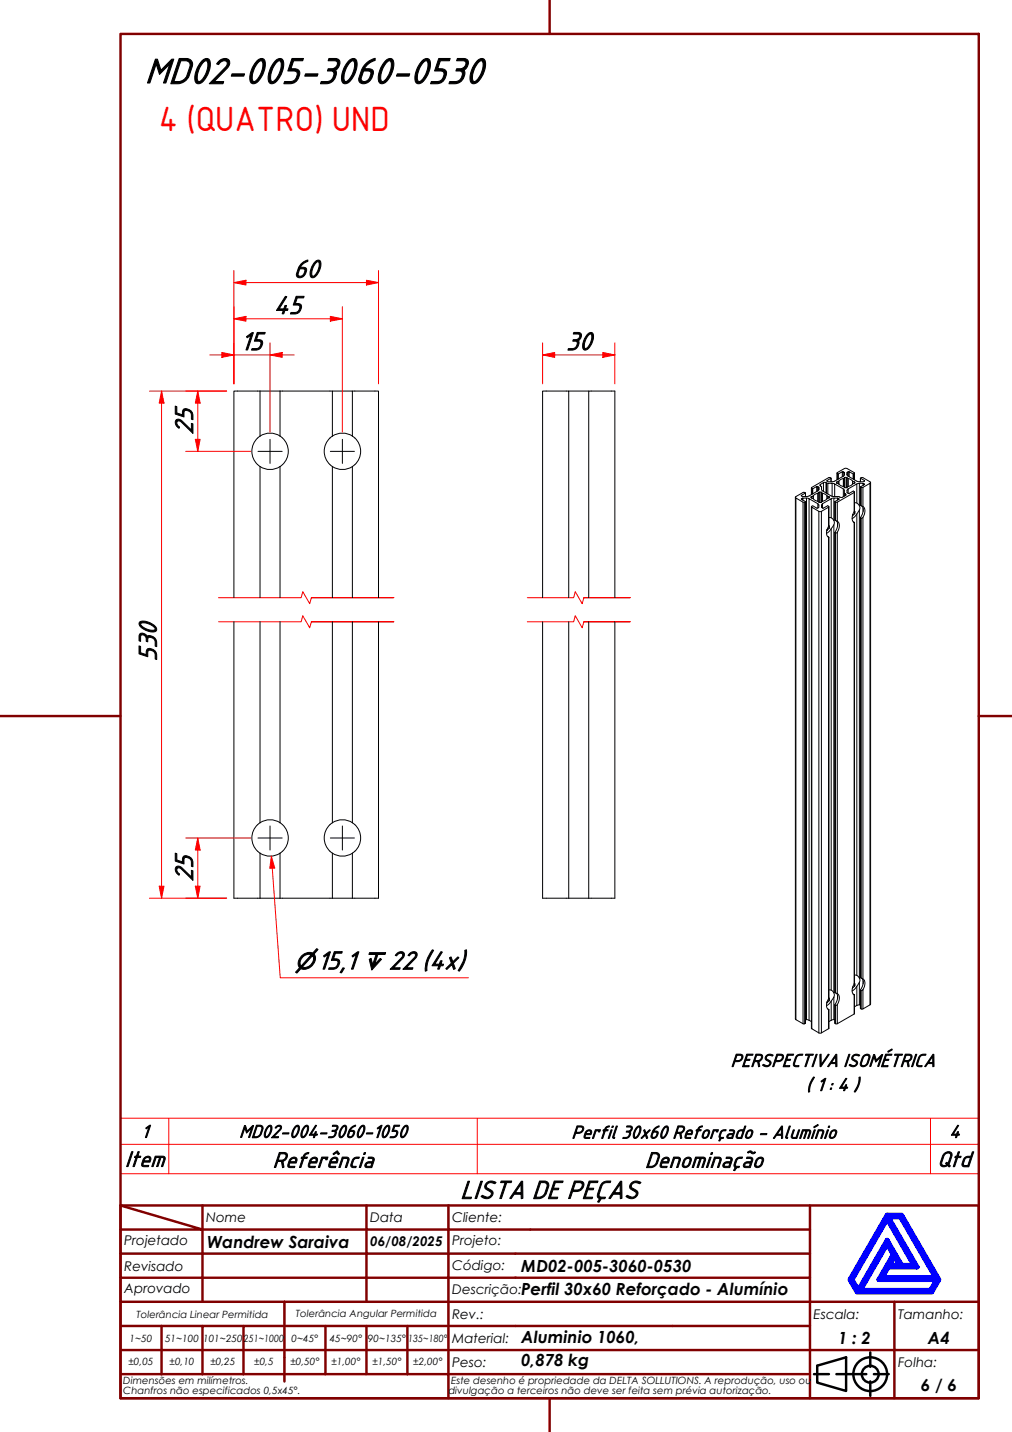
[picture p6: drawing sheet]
<svg xmlns="http://www.w3.org/2000/svg" width="210mm" height="297mm" viewBox="0 0 210 297" stroke-linecap="round" stroke-linejoin="round" font-family="sans-serif">
<!-- layer: Linha Corte (ABNT) -->
<path d="M45.3 129h17.2l.3-1.3 1.4 2.5 .4-1.2h17.1h-17.1M45.3 124h17.2l.3-1.3 1.4 2.5 .4-1.2h17.1h-17.1M109.4 129h9.6l.3-1.3 1.5 2.5 .3-1.2h9.6h-9.6M109.4 124h9.6l.3-1.3 1.5 2.5 .3-1.2h9.6h-9.6" fill="none" stroke="#f00" stroke-width=".21"/>
<!-- layer: Visible (ABNT) -->
<g fill="none" stroke="#000" stroke-width=".21">
<path d="M53.9 90.5a3.8 3.8 0 0 0 0 6.3M53.9 81.1v9.4M53.9 96.8v27.2M53.9 96.8a3.8 3.8 0 0 0 4.2 0M53.9 90.5a3.8 3.8 0 0 1 4.2 0M58.1 90.5a3.8 3.8 0 0 1 0 6.3M58.1 81.1v9.4M58.1 96.8v27.2M68.9 90.5a3.8 3.8 0 0 0 0 6.3M68.9 90.5v-9.4h4.2v9.4M68.9 81.1h-20.4v42.9M68.9 96.8v27.2"/>
<path d="M68.9 96.8a3.8 3.8 0 0 0 4.2 0M68.9 90.5a3.8 3.8 0 0 1 4.2 0M73.1 90.5a3.8 3.8 0 0 1 0 6.3M73.1 81.1h5.4v42.9M73.1 96.8v27.2M118 81.1h4.1M171.5 99.8l.9-.6v.7v-.7l-.4-.2-3.6 2.1v.2M171.5 99.7v.1M173.5 100v.2M173.6 100l-.1 .2M173.6 98.1v1.4M173.7 98.2v-.2l1.7-.9 1.8 .9v.2"/>
<path d="M173.8 99.4l.1-1.1-.2-.1v1.3M174.7 97.8h.2M174.7 98.9v-1.1l-.8 .5v1.1M174.9 99.3l-.6 .2-.4 .3 .1 .6M174.9 99.3l.1 1.6M174.9 98.8l-1.9 1.1h-1.2l-.3-.1M174.9 99.3v1.6M175 99.3l.2-.3v2.1M175.1 98.6v-.6v.6l-.2 .2M175.1 98l-.2-.2v1M175.2 99v2.2M175.2 99h.4v2.2"/>
<path d="M175.6 99l.1 2.1M175.7 99l.2 .3v1.6M175.7 98.6v-.6l.2-.2v1M175.7 98v.5l.2 .3M175.9 99.3v1.6M175.9 99.3l.6 .2 .3 .3M175.9 98.8l2 1.1h1.1l.3-.1M175.9 97.8h.2M176.1 98.9v-1.1l.9 .5v1.1M176.8 99.8l.1 .6M176.8 99.8v.6M176.9 99.8l.3 .2v.2"/>
<path d="M177 99.4v-1.1l.2-.1v1.3M177.2 98.1v1.4M177.2 100l.1 .2M177.3 100v.2M179.3 99.7v.1M179.3 99.8l-.8-.6v.7v-.7l.5-.1 1.4 .8 .2 .2-.2 .2M165 103.2v108.1l.1 .2M166.2 102.9l.9-.6v.7v-.8h-.5l-1.6 .9 .1 .2M166.2 102.8v.1M166.2 103.5v.1M166.2 103.6l.9 .4v108.2M166.5 103.3l-.3 .3"/>
<path d="M166.5 103.7v-.4h.8v108.2M166.5 103.3v.4M166.6 104.2h.3M167.3 103.3l.5 .1M168.3 103.3v-.3v.3l.4 .1M168.3 103.3v-.3l.4-.1v.5M168.3 105.1l.1 108.3M168.3 101.2v1.4M168.5 101.4l-.1-.1v1.2M168.6 101.4l-.1 1.1M168.7 103.4l.9 .6M169.4 100.9h.2"/>
<path d="M169.4 101.9v-1l-.8 .5v1M169.6 104l.3 .2M169.6 102.3l-.8 .4-.1 .2v.5M169.6 102.3l.1 1.7M169.6 101.8l-1.9 1.1-1.2 .1-.3-.1M169.6 104.5l.2 .2v.6l-.4 .1-.8-.5-.3 .2 .1 .1M169.6 105.4v-.9l-1.8-1.1v108.2M169.6 102.3v1.7M169.7 102.3l.2-.2v2.1M169.8 101.6v-.6v.6l-.2 .2M169.8 101l-.2-.1v.9M169.8 106.1h.6"/>
<path d="M169.9 102.1v2.1M169.9 102.1h.4M170.2 100.8v-.3l.6-.4v1.8M170.2 100.5l-.2 .1 .2 .2M170.2 100.8l.2 .1 .1 .8 1.9 1.2 1.6 .1 .5 .2 .9-.4M170.3 102.1v2.1M170.6 104v-1.7l-.3-.2v2.1M170.6 102.3v1.7M170.6 102.3l.6 .2 .3 .4M170.6 104l-.3 .2h-.4M170.6 104.5l-.2 .2v.6l.4 .1 .9-.5 .2 .2v.1M170.6 104.5l1.8-1.1v4"/>
<path d="M170.6 104.5v.9M170.8 100.1h.5M171.3 102.2v-2.1l.1 .1v2.1M171.4 100.2l.3 .1M171.5 102.9l.1 .5M171.5 103.4l-.9 .6M171.5 102.9v.5M171.5 109.9v.1M171.6 109.9l-.1 .2M171.6 102.9l.3 .1v.3M171.6 109.8v.1M171.7 111.3l.2 .1"/>
<path d="M171.7 102.5v-2.2h.9v2.6M171.9 109.2v-4l-1.5 .9v108.2l1.5-.9v-4M171.9 111.4v95.8M171.9 109.1h.1M171.9 105.1v3.9a1.95 1.95 0 0 0 0 2.4M171.9 107.4a1.14 1.14 0 0 1 1.1 .8 1.14 1.14 0 0 1-.4 1.3l-.6 .8-.6 .3M171.9 109.6l-.3 .3M171.9 103l.1 .3v-.3M171.9 109.1v.5M172 109.1l-.1 .5M172 103.3l-.5 .1M172 109.1v.5"/>
<path d="M172.4 109.7v95.7M172.6 100.3l.5 .1M173 103.3l-.6 .1M173 108.9v97.1M173.1 103v-2.6l1.8 1v1.6M173.2 104.1l.1 .1v3.8l-.1-.1zM173.2 110.4l.1 .2M173.2 110.5v95.4l.1 .1M173.3 108l.4 .1M173.3 104.2h.4M173.3 110.6v95.4M173.5 108.1l.2 .5v.7l-.5 1.1"/>
<path d="M173.5 100.2h.1M173.6 100.2v-.2l.3-.2v.6M173.6 100.2l.3 .2M173.7 108.1a1.71 1.71 0 0 1-.3 2.5h-.1M173.7 104.2v3.9M173.7 110.4v95.7M173.7 103.7v-.4h-.7v4.7M173.7 108.5v.7M173.7 103.3h.1M173.9 100.4h.1M174 100.4l.3 .3 .6 .2M174 103.6l-.8 .4v3.9"/>
<path d="M174 103.5v.1M174 103.6l-.2-.3v.4M174.9 101.4l.2 .3v1.2M174.9 100.9h.1M175 100.9l.2 .2M175.1 102.2l.2 .2M175.2 101.1v.1M175.2 101.2h.4M175.4 102.5l.1 .1-.1 .2M175.4 102.8l-.1-.4v.4M175.7 101.1l-.1 .1M175.9 100.9h.1"/>
<path d="M175.9 100.9l-.2 .2M175.9 101.4l-.2 .3v.5l.2 .1 1.1-.4 .2 .1v.2M175.9 101.4l1.8-1v3.9M175.9 101.4v.9M176.8 100.4l-.3 .3-.6 .2M176.9 106.7l-.1 .2M176.9 100.4h-.1M177.2 102.2v3.9M177.2 108.4v95.7M177.2 102.2l-3.5 2M177.2 106h.1M177.2 102.1v3.8a1.99 1.99 0 0 0 0 2.5l-.2-.2"/>
<path d="M177.2 104.3a1.15 1.15 0 0 1 1.1 .8 1.15 1.15 0 0 1-.4 1.3l-.6 .8-.6 .4M177.2 106.6l-.4 .4M177.2 106l.1 .1M177.2 106v.6M177.3 106.1l-.1 .5M177.3 100.2l-.4 .2M177.3 106.1v.4M177.7 106.6v95.7M178.2 100.3l-.5 .1M178.2 105.8v97.1M178.5 104.8l.1 .1M178.5 107.4v95.4l.1 .1"/>
<path d="M178.5 101v3.8M178.5 107.4l.1 .1M178.5 101l.1 .1v3.8M178.6 104.9l.4 .2M178.6 101.1h.4M178.6 107.5v95.4M178.8 105l.2 .8-.1 .8-.4 .8M179 105.1a1.67 1.67 0 0 1-.1 2.3l-.3 .1M179 105.1v-4l1.4-.8v108.1l-1.4 .9v-4M179 107.3v95.8M179 100.7v-.4h-.8v4.6M179 105.4v.7"/>
<path d="M179 100.3h.1M179.3 100.4v.1M179.3 100.5l-.2-.2v.3M179.3 100.5l-.8 .5M180.6 100.1v108.2l-.2 .1M48.5 129v57.3h30v-57.3M53.9 129v41.7M58.1 129v41.7M68.9 129v41.7M73.1 129v41.7M112.5 124v-42.9h5.5v42.9M112.5 129v57.3h15v-57.3"/>
<path d="M118 129v57.3M122.1 124v-42.9h5.4v42.9M122.1 129v57.3M53.9 170.7a3.8 3.8 0 0 0 0 6.3M53.9 177v9.3M53.9 177a3.8 3.8 0 0 0 4.2 0M53.9 170.7a3.8 3.8 0 0 1 4.2 0M58.1 170.7a3.8 3.8 0 0 1 0 6.3M58.1 177v9.3M68.9 170.7a3.8 3.8 0 0 0 0 6.3M68.9 177v9.3M68.9 177a3.8 3.8 0 0 0 4.2 0"/>
<path d="M68.9 170.7a3.8 3.8 0 0 1 4.2 0M73.1 170.7a3.8 3.8 0 0 1 0 6.3M73.1 177v9.3M165.1 211.5v-108.2l1.5 .9v108.2M165.1 211.5l1.5 .9M166.6 212.4h.3M167.1 212.2l-.2 .2M167.1 212.2v-108.1l-.2 .1v108.2M167.1 211.5h.2M167.3 211.5l.5 .1M167.8 211.6l.5 .3M168.4 213.4v-108.2l1.4 .9v108.2"/>
<path d="M168.4 213.4l1.4 .9M169.8 214.3h.6M171.5 207.8v.2M171.6 207.9l-.1 .2M171.6 207.8v.1M171.7 209.3l.2 .1M171.9 207.2a1.67 1.67 0 0 0 0 2.2M171.9 207.1h.1M171.9 209.4v4M171.9 205.3a1.07 1.07 0 0 1 1.1 1.5M171.9 207.6l-.3 .3M171.9 207.1v.5"/>
<path d="M172 207.1l-.1 .5M172 207.1v.4M172.4 207.7v3.9M172.4 211.6l-.5 .3M173 206.8v4.7h.2M173 211.5l-.6 .1M173 206.8l-1 1.4-.6 .4M173.2 208.4v3.8l.1 .2M173.3 212.4h.4M173.3 206l.4 .1M173.3 208.5v3.9M173.5 206a2.2 2.2 0 0 1-.3 2.4l.1 .1"/>
<path d="M173.7 206.1a1.68 1.68 0 0 1-.3 2.4h-.1M173.7 206.5v.6M176.9 204.7l-.1 .2M177 206.2l.2 .2M177.2 206.4v3.9l-3.5 2.1v-4M177.2 204.1a1.67 1.67 0 0 0 0 2.3M177.2 204h.1M177.2 206.4v3.9M177.2 202.3a1.05 1.05 0 0 1 1 1.5M177.2 204l.1 .1M177.2 204.6l-.4 .4M177.2 204v.6"/>
<path d="M177.3 204.1l-.1 .5M177.3 204.1v.4M177.7 204.6v4M177.7 208.6l-.5 .2M178.2 203.8v4.6h.3M178.2 208.4l-.5 .2M178.2 203.8l-.7 1.1-.8 .7M178.5 205.4v3.8l.1 .1M178.6 209.3h.4M178.6 202.9a1.14 1.14 0 0 1 .7 1.7l-.3 .7M178.6 205.5v3.8M178.8 203a2.3 2.3 0 0 1-.3 2.4l.1 .1"/>
<path d="M179 205.3l-.4 .2M179 203.4v.7"/>
</g>
<path d="M25 237.4h178v-5.4h-178v11.5M35 232v11.5M99 232v11.5M193 232v11.5M203 237.4v6.1h-178M25 243.5v6.5h178v-6.5" fill="none" stroke="#f00" stroke-width=".21"/>
<!-- layer: Borda A3/A4 (ABNT) -->
<g fill="none" stroke="#800000" stroke-width=".51">
<path d="M25 7h178v283h-178zM114 0v7M0 148.5h25M203 148.5h7M25 250l17 5h-17M25 250h178v40h-178zM42 255h34v5h17M42 255v15M42 250v5M76 250v5h17v5M93 250v5h75M168 250v20h-143"/>
<path d="M25 260h51v10M25 275h17M33.5 275v10M50.5 275h-8.5v10M59 270v16.6M67.5 275v10h-42.5M76 275v10h8.5M84.5 275v10M93 275h-42.5v10M93 260v5h-68M93 275v10h75M93 260h75"/>
<path d="M93 275h75M168 265h-75v10M185.5 270v10h17.5M203 270h-35v10h17.5v10M25 280h143v10M67.5 285h8.5M84.5 285h8.5v5M114 290v7"/>
</g>
<path d="M184 258l1.3 2.2-3 5.2h12l-1.3 2.2h-14.5zM184 252.8l5.5 9.7h-2.5l-3-5.3-6 10.4-1.3-2.2zM184 252h3l7.8 13.4-1.5 2.6h-15.5l-1.5-2.6zM184.2 252.4h2.6l7.3 12.6h-11.1l1.2-2.2h6zM185.5 260.6l1.1 1.9h-2.1z" fill="none" stroke="#00f" stroke-width=".99"/>
<!-- layer: 0 -->
<path d="M177.8 268h15.5" fill="none" stroke="#000" stroke-width=".21"/>
<g fill="none" stroke="#000" stroke-width=".51">
<path d="M168.8 285h3.1M169.5 283.3l6-1.8v7l-6-1.7zM173.5 285h6.2M180.5 280.5v3M180.5 286.5v3M181.3 285h3"/>
<circle cx="180.5" cy="285" r="3.5"/>
<circle cx="180.5" cy="285" r="1.75"/>
</g>
<!-- layer: Marca de centro (ISO) -->
<path d="M53.5 93.6h5M56 91.1v5M68.5 93.6h5M71 91.1v5M53.5 173.8h5M56 171.3v5M68.5 173.8h5M71 171.3v5" fill="none" stroke="#000" stroke-width=".21"/>
<path d="M46 73.6h2.5" fill="none" stroke="#f00" stroke-width=".21"/>
<path d="M46 73.1l2.5 .5-2.5 .5z" fill="#f00"/>
<path d="M46 73.1l2.5 .5-2.5 .5zM56 73.6h2.5" fill="none" stroke="#f00" stroke-width=".21"/>
<path d="M56 73.6l2.5-.5v1z" fill="#f00"/>
<path d="M43.5 73.6h2.5M48.5 73.6h7.5M48.5 71.1v8.5M48.5 66.1h2.5M56 73.6l2.5-.5v1zM56 71.1v18.5M58.5 73.6h2.5" fill="none" stroke="#f00" stroke-width=".21"/>
<path d="M48.5 66.1l2.5-.5v1z" fill="#f00"/>
<path d="M48.5 66.1l2.5-.5v1zM68.5 66.1h2.5" fill="none" stroke="#f00" stroke-width=".21"/>
<path d="M68.5 65.6l2.5 .5-2.5 .5z" fill="#f00"/>
<path d="M48.5 58.6h2.5M48.5 63.6v16M51 66.1h17.5M68.5 65.6l2.5 .5-2.5 .5zM71 63.6v26" fill="none" stroke="#f00" stroke-width=".21"/>
<path d="M48.5 58.6l2.5-.5v1z" fill="#f00"/>
<path d="M48.5 58.6l2.5-.5v1zM76 58.6h2.5" fill="none" stroke="#f00" stroke-width=".21"/>
<path d="M76 58.1l2.5 .5-2.5 .5z" fill="#f00"/>
<path d="M48.5 56.1v23.5M51 58.6h25M76 58.1l2.5 .5-2.5 .5zM78.5 56.1v23.5M33.5 183.8v2.5" fill="none" stroke="#f00" stroke-width=".21"/>
<path d="M33 183.8h1l-.5 2.5z" fill="#f00"/>
<path d="M33.5 81.1v2.5M33 183.8h1l-.5 2.5z" fill="none" stroke="#f00" stroke-width=".21"/>
<path d="M33.5 81.1l.5 2.5h-1z" fill="#f00"/>
<path d="M31 81.1h16M33.5 81.1l.5 2.5h-1zM33.5 83.6v100.2M41 91.1v2.5M31 186.3h16" fill="none" stroke="#f00" stroke-width=".21"/>
<path d="M40.5 91.1h1l-.5 2.5z" fill="#f00"/>
<path d="M40.5 91.1h1l-.5 2.5zM41 81.1v2.5" fill="none" stroke="#f00" stroke-width=".21"/>
<path d="M41 81.1l.5 2.5h-1z" fill="#f00"/>
<path d="M38.5 81.1h8.5M38.5 93.6h13.5M41 81.1l.5 2.5h-1zM41 83.6v7.5M41 183.8v2.5" fill="none" stroke="#f00" stroke-width=".21"/>
<path d="M40.5 183.8h1l-.5 2.5z" fill="#f00"/>
<path d="M41 173.8v2.5M40.5 183.8h1l-.5 2.5z" fill="none" stroke="#f00" stroke-width=".21"/>
<path d="M41 173.8l.5 2.5h-1z" fill="#f00"/>
<path d="M112.5 73.6h2.5M38.5 173.8h13.5M41 173.8l.5 2.5h-1zM41 176.3v7.5M38.5 186.3h8.5" fill="none" stroke="#f00" stroke-width=".21"/>
<path d="M112.5 73.6l2.5-.5v1z" fill="#f00"/>
<path d="M112.5 73.6l2.5-.5v1zM125 73.6h2.5" fill="none" stroke="#f00" stroke-width=".21"/>
<path d="M125 73.1l2.5 .5-2.5 .5z" fill="#f00"/>
<path d="M112.5 71.1v8.5M115 73.6h10M125 73.1l2.5 .5-2.5 .5zM127.5 71.1v8.5" fill="none" stroke="#f00" stroke-width=".21"/>
<path d="M56.3 177.6l.2 2.5" fill="none" stroke="#f00" stroke-width=".21"/>
<path d="M56.3 177.6l.7 2.5h-1z" fill="#f00"/>
<path d="M56.3 177.6l.7 2.5h-1zM56.5 180.1l1.6 22.7h39" fill="none" stroke="#f00" stroke-width=".21"/>
<text font-size="8.1" x="30" y="17.3">MD02-005-3060-0530</text>
<text font-size="7" fill="#f00" x="32.9" y="27.2">4 (QUATRO) UND</text>
<g font-size="5.7">
<text x="60.8" y="57.5">60</text>
<text x="56.8" y="65.1">45</text>
<text x="49.8" y="72.5">15</text>
<text x="117.4" y="72.5">30</text>
<text x="39.9" y="90.2" transform="rotate(-90 39.9 90.2)">25</text>
<text x="32.4" y="137.2" transform="rotate(-90 32.4 137.2)">530</text>
<text x="39.9" y="182.9" transform="rotate(-90 39.9 182.9)">25</text>
<text x="65.8" y="201">15,1</text>
<text x="80.7" y="201">22 (4x)</text>
<text x="95.5" y="248.6">LISTA DE PEÇAS</text>
</g>
<g font-size="4.9">
<text x="25.9" y="241.9">Item</text>
<text x="56.6" y="242.1">Referência</text>
<text x="133.8" y="242.1">Denominação</text>
<text x="194.4" y="242">Qtd</text>
</g>
<g font-size="4.8">
<text x="61.1" y="201">⌀</text>
<text x="75.2" y="201">↧</text>
</g>
<g font-size="4">
<text x="151.6" y="221.2">PERSPECTIVA ISOMÉTRICA</text>
<text x="167.2" y="226.2">( 1 : 4 )</text>
<text x="29.3" y="235.9">1</text>
<text x="49.6" y="236">MD02-004-3060-1050</text>
<text x="118.5" y="236.1">Perfil 30x60 Reforçado - Alumínio</text>
<text x="196.9" y="236">4</text>
</g>
<g font-size="3.5">
<text x="43" y="258.8">Wandrew Saraiva</text>
<text x="108.1" y="263.8">MD02-005-3060-0530</text>
<text x="108.1" y="268.6">Perfil 30x60 Reforçado - Alumínio</text>
<text x="108.1" y="278.7">Aluminio 1060,</text>
<text x="173.8" y="278.8">1 : 2</text>
<text x="192.5" y="278.8">A4</text>
<text x="108.1" y="283.4">0,878 kg</text>
<text x="191" y="288.6">6 / 6</text>
</g>
<g font-size="2.8">
<text x="42.8" y="253.5">Nome</text>
<text x="76.8" y="253.5">Data</text>
<text x="93.8" y="253.6">Cliente:</text>
<text x="25.8" y="263.6">Revisado</text>
<text x="25.8" y="258.3">Projetado</text>
<text x="76.8" y="258.4">06/08/2025</text>
<text x="93.8" y="263.3">Código:</text>
<text x="93.8" y="258.3">Projeto:</text>
<text x="25.8" y="268.3">Aprovado</text>
<text x="93.8" y="268.3">Descrição:</text>
<text x="93.8" y="273.5">Rev.:</text>
<text x="168.8" y="273.5">Escala:</text>
<text x="186.3" y="273.5">Tamanho:</text>
<text x="93.8" y="278.6">Material:</text>
<text x="93.8" y="283.5">Peso:</text>
<text x="186.3" y="283.6">Folha:</text>
</g>
<g font-size="2.1">
<text x="28.3" y="273.3">Tolerância Linear Permitida</text>
<text x="61.4" y="273.1">Tolerância Angular Permitida</text>
<text x="26.9" y="278.3">1~50</text>
<text x="34.2" y="278.3">51~100</text>
<text x="42.1" y="278.3">101~250</text>
<text x="50.5" y="278.3">251~1000</text>
<text x="60.5" y="278.3">0~45°</text>
<text x="68.4" y="278.3">45~90°</text>
<text x="76.3" y="278.3">90~135°</text>
<text x="84.7" y="278.3">135~180°</text>
<text x="25.6" y="287.1">Dimensões em milímetros.</text>
<text x="26.6" y="283.2">±0,05</text>
<text x="35.2" y="283.2">±0,10</text>
<text x="43.6" y="283.2">±0,25</text>
<text x="52.7" y="283.2">±0,5</text>
<text x="60.2" y="283.2">±0,50°</text>
<text x="68.7" y="283.2">±1,00°</text>
<text x="77.2" y="283.2">±1,50°</text>
<text x="85.7" y="283.2">±2,00°</text>
<text x="93.6" y="287.1">Este desenho é propriedade da DELTA SOLLUTIONS. A reprodução, uso ou</text>
<text x="25.6" y="289.2">Chanfros não especificados 0,5x45°.</text>
<text x="93" y="289.2">divulgação a terceiros não deve ser feita sem prévia autorização.</text>
</g>
</svg>
